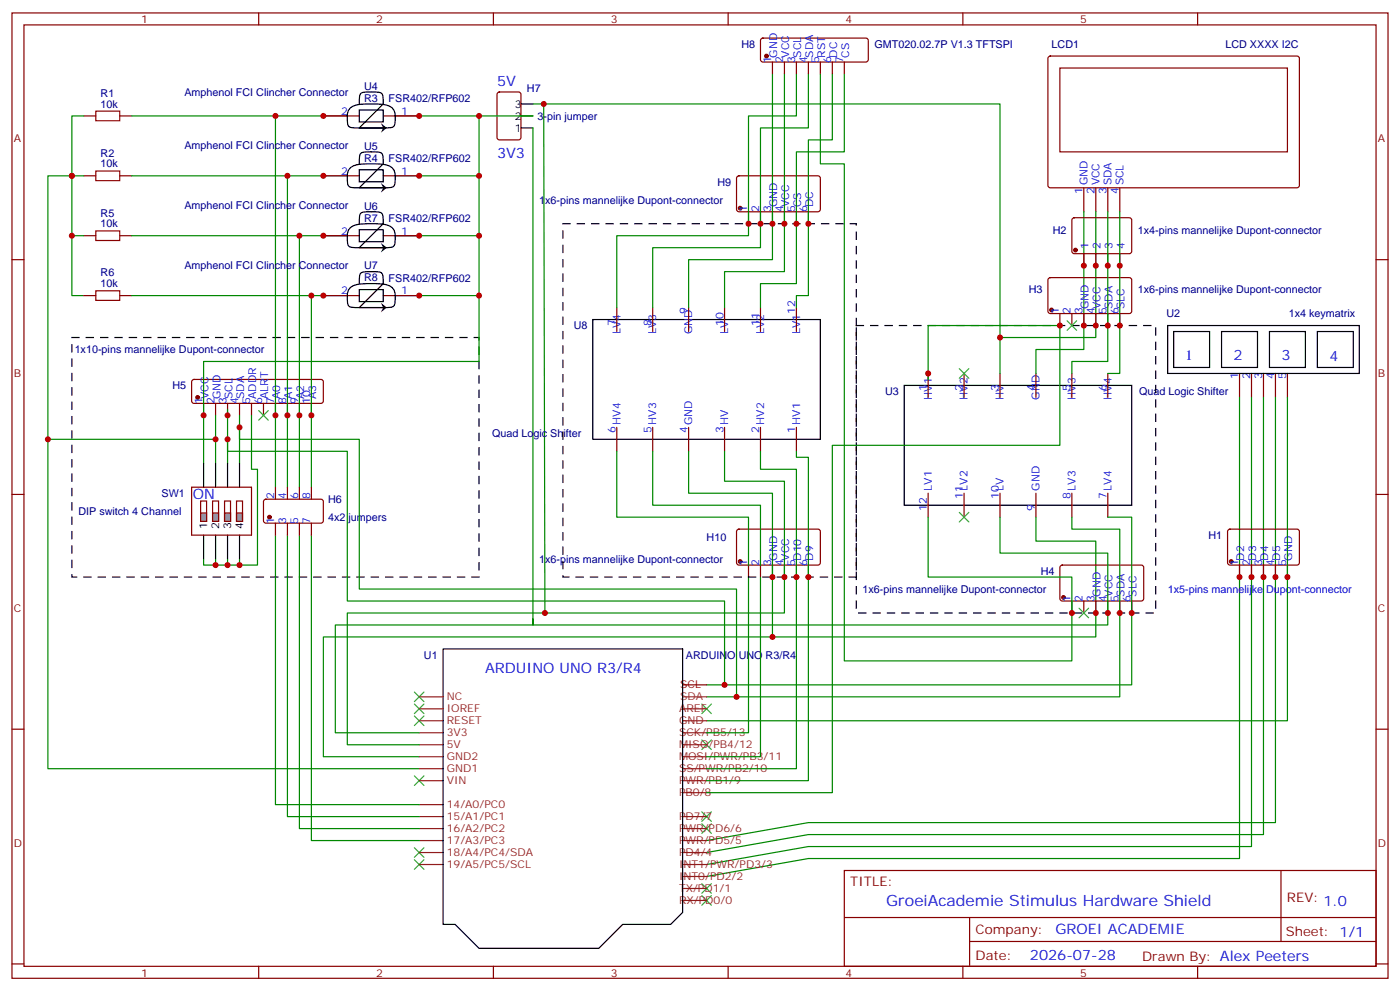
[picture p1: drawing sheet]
<svg xmlns="http://www.w3.org/2000/svg" width="412mm" height="292mm" viewBox="0 0 412 292" stroke-linecap="round" stroke-linejoin="round" font-family="sans-serif">
<g fill="none" stroke="#870000" stroke-width=".35">
<path d="M3.5 3.8h405.4v284.3h-405.4zM7.1 7.3h398.2v277.3h-398.2zM76.2 3.8v3.5M145.3 3.8v3.5M214.5 3.8v3.5M283.6 3.8v3.5M308.9 16.7l.5-.2 72.9 .1 .5 .6-.1 37.7-.6 .4-73-.1-.4-.6v-37.4zM352.8 3.8v3.5M24.7 34.1h3.5M35.3 34.1h3.5M95.2 34.1h10.6M112.9 34.1h10.6"/>
<path d="M312.2 20h67v24.7h-67zM24.7 51.8h3.5M35.3 51.8h3.5M95.2 51.8h10.6M112.9 51.8h10.6M319.3 55.3v7.1M322.8 55.3v7.1M326.3 55.3v7.1M329.8 55.3v7.1M3.5 76.5h3.6M24.7 69.4h3.5M35.3 69.4h3.5"/>
<path d="M95.2 69.4h10.6M112.9 69.4h10.6M316 64.3l.4-.2 16.5 .1 .5 .6-.1 9.5-.6 .4h-16.5l-.5-.7v-9.2zM319.3 74.7v3.5M322.8 74.7v3.5M326.3 74.7v3.5M329.8 74.7v3.5M405.3 76.5h3.6M24.7 87.1h3.5M35.3 87.1h3.5M95.2 87.1h10.6M112.9 87.1h10.6"/>
<path d="M308.9 82l.5-.2h23.5l.5 .7-.1 9.4-.6 .5-23.6-.1-.4-.6v-9.2zM312.2 92.4v3.5M315.7 92.4v3.5M319.3 92.4v3.5M322.8 92.4v3.5M326.3 92.4v3.5M329.8 92.4v3.5M56.7 112l.4-.2h37.4l.5 .2 .2 .5v5.6l-.2 .5-.5 .2h-37.4l-.4-.2-.3-.5v-5.6zM60 118.8v3.5M63.5 118.8v3.5M67 118.8v3.5M70.6 118.8v3.5"/>
<path d="M74.1 118.8v3.5M77.6 118.8v3.5M81.1 118.8v3.5M84.7 118.8v3.5M88.2 118.8v3.5M91.7 118.8v3.5M273.4 110v7.1M284 110v7.1M294.6 110v7.1M305.2 110v7.1M315.7 110v7.1M326.3 110v7.1"/>
<path d="M365.1 110v7.1M368.7 110v7.1M372.2 110v7.1M375.7 110v7.1M379.2 110v7.1M3.5 145.6h3.6M56.4 143.5h17.7v14.1h-17.7zM62.6 147.6h1.8v6h-1.8zM273.4 145.3v7M284 145.3v7M294.6 145.3v7M305.2 145.3v7"/>
<path d="M315.7 145.3v7M326.3 145.3v7M361.8 156.1l.5-.2h20l.5 .7-.1 9.4-.6 .4h-20.1l-.4-.7v-9.1zM405.3 145.6h3.6M312.4 166.6l.5-.2 23.6 .1 .4 .6-.1 9.5-.6 .4h-23.6l-.4-.7v-9.2zM315.7 177v3.6M319.3 177v3.6M322.8 177v3.6M326.3 177v3.6M329.8 177v3.6M333.4 177v3.6M365.1 166.4v3.6"/>
<path d="M368.7 166.4v3.6M372.2 166.4v3.6M375.7 166.4v3.6M379.2 166.4v3.6M3.5 214.8h3.6M405.3 214.8h3.6M248.7 256.4h156.6v28.2h-156.6zM377.3 256.4v20.9M248.7 270.2h156.5M285.6 277.3h119.6M285.6 270.2v14.2M3.5 283.9h3.6"/>
<path d="M76.2 284.6v3.5M145.3 284.6v3.5M214.5 284.6v3.5M283.6 284.6v3.5M352.8 284.6v3.5M405.3 283.9h3.6"/>
</g>
<path d="M28.2 32.7h7.1v2.9h-7.1zM28.2 50.4h7.1v2.8h-7.1zM28.2 68h7.1v2.8h-7.1zM28.2 85.7h7.1v2.8h-7.1z" fill="none" stroke="#a10000" stroke-width=".35"/>
<g fill="none" stroke="#000" stroke-width=".35">
<path d="M103.2 31.8a8.8 8.8 0 0 1 6.2-1.2l3 .1a3.6 3.6 0 0 1 4 4.6 1.85 1.85 0 0 1-.4 1.9 1.85 1.85 0 0 1-1.9 .5h-8.3a4.9 4.9 0 0 1-3.1-.5 6.1 6.1 0 0 1 .5-5.4zM105.8 32.4h7.1v3.5h-7.1zM105.8 30.6a4.9 4.9 0 0 1 .5-3.1 11 11 0 0 1 6.1 0 4.9 4.9 0 0 1 .5 3.1l-7.1 7.1h7.1M103.2 49.5a8.8 8.8 0 0 1 6.2-1.2l3 .1a3.6 3.6 0 0 1 4 4.6 1.85 1.85 0 0 1-.4 1.9 1.85 1.85 0 0 1-1.9 .4h-8.3a4.9 4.9 0 0 1-3.1-.4 6.1 6.1 0 0 1 .5-5.4zM105.8 50h7.1v3.6h-7.1zM105.8 48.3a4.9 4.9 0 0 1 .5-3.1 11 11 0 0 1 6.1 0 4.9 4.9 0 0 1 .5 3.1l-7.1 7h7.1M103.2 67.1a8.8 8.8 0 0 1 6.2-1.2l3 .1a3.6 3.6 0 0 1 4 4.6 1.85 1.85 0 0 1-.4 1.9 1.85 1.85 0 0 1-1.9 .4l-8.3 .1a4.9 4.9 0 0 1-3.1-.5 6.1 6.1 0 0 1 .5-5.4zM105.8 67.7h7.1v3.5h-7.1zM105.8 65.9a4.9 4.9 0 0 1 .5-3.1 11 11 0 0 1 6.1 0 4.9 4.9 0 0 1 .5 3.1l-7.1 7.1h7.1M103.2 84.7a8.8 8.8 0 0 1 6.2-1.2l3 .1a3.6 3.6 0 0 1 4 4.6 1.85 1.85 0 0 1-.4 2 1.85 1.85 0 0 1-1.9 .4h-8.3a4.9 4.9 0 0 1-3.1-.4 6.1 6.1 0 0 1 .5-5.5zM105.8 85.3h7.1v3.5h-7.1zM105.8 83.5a4.9 4.9 0 0 1 .5-3 11 11 0 0 1 6.1 0 4.9 4.9 0 0 1 .5 3l-7.1 7.1h7.1"/>
<path d="M344 95.9h56.4v14.1h-56.4zM345.7 97.6h10.6v10.6h-10.6zM359.8 97.6h10.6v10.6h-10.6zM373.9 97.6h10.6v10.6h-10.6zM388.1 97.6h10.5v10.6h-10.5zM266.3 113.5h67.1v35.3h-67.1zM60 136.5v7M63.5 136.5v7M67 136.5v7M70.6 136.5v7M60 157.6v7.1M63.5 157.6v7.1"/>
<path d="M67 157.6v7.1M70.6 157.6v7.1M130.5 191.1h70.6v77.6l-3.5 3.6h-14.2l-7 7h-35.3l-7-7h-3.6z"/>
</g>
<path d="M112.2 36.3l1.7 1.4-1.7 1.4 .7-1.4zM112.2 53.9l1.7 1.4-1.7 1.4 .7-1.4zM112.2 71.5l1.7 1.5-1.7 1.4 .7-1.4zM112.2 89.2l1.7 1.4-1.7 1.4 .7-1.4z" fill="#000"/>
<g fill="none" stroke="#008700" stroke-width=".35">
<path d="M24.7 34.1h-3.5v53h3.5M38.8 34.1h63.5M81.1 34.1v109.4M116.4 34.1h24.7v17.7h-24.7M157 30.6h137.6v79.4M24.7 51.8h-10.6v174.6h109.4M38.8 51.8h63.5M84.7 51.8v91.7M141.1 51.8v17.6M21.2 69.4h3.5M38.8 69.4h63.5M88.2 69.4v74.1"/>
<path d="M116.4 69.4h24.7v17.7h-24.7M319.3 62.4v40.5h-14.1v7.1M322.8 62.4v37h-28.2M38.8 87.1h63.5M91.7 87.1v56.4M141.1 87.1v19.4h-81.1v30M365.1 117.1v135.8h-127l-30 5.3M368.7 117.1v132.2h-130.6l-30 5.3M372.2 117.1v128.7h-134.1l-30 5.3M375.7 117.1v125.2h-137.6l-30 5.3M379.2 117.1v95.2h-171.1M63.5 122.3v7.1h-49.4"/>
<path d="M63.5 129.4v7.1M67 120.6v15.9M70.6 122.3v14.2M74.1 122.3v15.9h1.7v28.2h-15.8v-1.7M305.2 152.3v7.1h17.6v28.2h-227.6v35.3h28.3M315.7 152.3v3.6h14.1v49.3h-121.7M326.3 152.3h7.1v49.4h-125.3"/>
</g>
<path d="M21.2 99.4h119.9v70.6h-119.9zM252.2 95.9h88.2v84.7h-88.2z" fill="none" stroke="#000" stroke-width=".35" stroke-dasharray="2.1 2.1"/>
<g fill="#870000" stroke="#870000" stroke-width=".35">
<circle cx="362.7" cy="165.4" r=".53"/>
<circle cx="316.8" cy="73.7" r=".53"/>
<circle cx="309.7" cy="91.3" r=".53"/>
<circle cx="313.3" cy="176" r=".53"/>
<circle cx="58.2" cy="117.1" r=".53"/>
</g>
<g fill="none" stroke="#3c3" stroke-width=".35">
<path d="M314.3 94.5l2.8 2.8M317.1 94.5l-2.8 2.8M282.6 108.6l2.8 2.8M285.4 108.6l-2.8 2.8M76.2 120.9l2.8 2.9M79 120.9l-2.8 2.9M282.6 150.9l2.8 2.8M285.4 150.9l-2.8 2.8M317.9 179.1l2.8 2.9M320.7 179.1l-2.8 2.9M122.1 203.8l2.8 2.9M122.1 207.4l2.8 2.8"/>
<path d="M122.1 210.9l2.8 2.8M124.9 203.8l-2.8 2.9M124.9 207.4l-2.8 2.8M124.9 210.9l-2.8 2.8M206.7 207.4l2.8 2.8M206.7 217.9l2.8 2.9M209.5 207.4l-2.8 2.8M209.5 217.9l-2.8 2.9M122.1 228.5l2.8 2.9M124.9 228.5l-2.8 2.9M206.7 239.1l2.8 2.8M209.5 239.1l-2.8 2.8"/>
<path d="M122.1 249.7l2.8 2.8M122.1 253.2l2.8 2.8M124.9 249.7l-2.8 2.8M124.9 253.2l-2.8 2.8M206.7 242.6l2.8 2.9M209.5 242.6l-2.8 2.9M206.7 260.3l2.8 2.8M206.7 263.8l2.8 2.8M209.5 260.3l-2.8 2.8M209.5 263.8l-2.8 2.8"/>
</g>
<g fill="none" stroke="#8c2424" stroke-width=".35">
<path d="M123.5 219.4h7M123.5 215.8h7M123.5 212.3h7M123.5 208.8h7M123.5 205.2h7M201.1 219.4h7M201.1 215.8h7M201.1 212.3h7M201.1 208.8h7M123.5 229.9h7M123.5 226.4h7M123.5 222.9h7"/>
<path d="M123.5 237h7M201.1 233.5h7M201.1 229.9h7M201.1 226.4h7M201.1 222.9h7M123.5 254.6h7M123.5 251.1h7M123.5 247.6h7M123.5 244.1h7M123.5 240.5h7M201.1 258.2h7M201.1 254.6h7"/>
<path d="M201.1 251.1h7M201.1 247.6h7M201.1 244.1h7M201.1 240.5h7M201.1 265.2h7M201.1 261.7h7"/>
</g>
<path d="M201.1 205.2h7" fill="none" stroke="#933" stroke-width=".35"/>
<path d="M201.1 201.7h7" fill="none" stroke="#900" stroke-width=".35"/>
<path d="M62.6 151.1h1.8v2.5h-1.8z" fill="#999" stroke="#870000" stroke-width=".35"/>
<path d="M66.1 147.6h1.8v6h-1.8z" fill="none" stroke="#870000" stroke-width=".35"/>
<path d="M66.1 151.1h1.8v2.5h-1.8z" fill="#999" stroke="#870000" stroke-width=".35"/>
<path d="M69.7 147.6h1.7v6h-1.7z" fill="none" stroke="#870000" stroke-width=".35"/>
<path d="M69.7 151.1h1.7v2.5h-1.7z" fill="#999" stroke="#870000" stroke-width=".35"/>
<path d="M59.1 147.6h1.8v6h-1.8z" fill="none" stroke="#870000" stroke-width=".35"/>
<path d="M59.1 151.1h1.8v2.5h-1.8z" fill="#999" stroke="#870000" stroke-width=".35"/>
<g fill="none" stroke="#008700" stroke-width=".35">
<path d="M141.1 34.1h15.9M157 37.7v146.4v-1.8M160.2 30.6l.3 150h-58.2v38.8h21.2M227.5 21.8v54.7h-24.7v14.1M231.1 21.8v58.2h-17.7v10.6M234.6 21.8v12.3h-14.1v35.3h-38.8v21.2M238.1 21.8v15.9h-14.1v35.3h-31.7v17.6M241.7 21.8v26.5h7v146.4h67v-24.7h-42.3v-17.7M245.2 21.8v19.4h-7.1v45.9h-3.5v3.5M248.7 21.8v22.9h-14.1v38.8h-10.6v7.1M326.3 62.4v44.1h-10.6v3.5M329.8 62.4v47.6h-3.5"/>
<path d="M273.4 111.8v-15.9h38.8v35.3h-67v102.3h-37.1M67 129.4v3.5h35.3v44.1h111.1v24.7M70.6 125.9v3.5h35.2v44.1h111.2v31.7M181.7 132.9v19.4h38.8v14.1M192.3 132.9v15.9h31.7v17.6M202.8 132.9v12.4h24.7v42.3M213.4 132.9v8.8h17.7v38.9h-70.6M224 132.9v5.3h10.6v88.2h-26.5M234.6 132.9v1.8h3.5v95.2h-30M81.1 157.6v79.4h42.4M84.7 157.6v82.9h38.8M88.2 157.6v86.5h35.3"/>
<path d="M91.7 157.6v90h31.8M294.6 152.3v10.6h31.7v21.2h-227.5v31.7h24.7M63.5 164.7v1.7M67 164.7v1.7M70.6 164.7v1.7M220.5 170v45.8h-12.4M224 170v52.9h-15.9"/>
</g>
<g fill="none" stroke="#870000" stroke-width=".35">
<path d="M224.2 11.4l.5-.2h30.4l.5 .2 .2 .5v5.7l-.3 .5-.4 .2h-30.4l-.5-.3-.2-.4v-5.7zM227.5 18.3v3.5M231.1 18.3v3.5M234.6 18.3v3.5M238.1 18.3v3.5M241.7 18.3v3.5M245.2 18.3v3.5M248.7 18.3v3.5M146.6 27.3l.5-.2h5.7l.6 .4 .1 13-.5 .6-5.9 .1-.6-.5-.1-12.9zM217.2 52l.5-.2h23.5l.5 .7-.1 9.4-.7 .5-23.5-.1-.4-.6v-9.2zM220.5 62.4v3.5M224 62.4v3.5"/>
<path d="M227.5 62.4v3.5M231.1 62.4v3.5M234.6 62.4v3.5M238.1 62.4v3.5M181.7 90.6v7M192.3 90.6v7M202.8 90.6v7M213.4 90.6v7M224 90.6v7M234.6 90.6v7M181.7 125.9v7M192.3 125.9v7"/>
<path d="M202.8 125.9v7M213.4 125.9v7M224 125.9v7M234.6 125.9v7M77.8 147.2l.5-.2 16.5 .1 .4 .6v6l-.7 .4-16.5-.1-.4-.6v-5.7zM81.1 143.5v3.5M81.1 154.1v3.5M84.7 143.5v3.5M84.7 154.1v3.5M88.2 143.5v3.5M88.2 154.1v3.5M91.7 143.5v3.5"/>
<path d="M91.7 154.1v3.5M217.2 156.1l.5-.2h23.5l.5 .7-.1 9.4-.7 .4h-23.5l-.4-.7v-9.1zM220.5 166.4v3.6M224 166.4v3.6M227.5 166.4v3.6M231.1 166.4v3.6M234.6 166.4v3.6M238.1 166.4v3.6"/>
</g>
<g fill="#870000" stroke="#870000" stroke-width=".35">
<circle cx="79.4" cy="152.3" r=".53"/>
<circle cx="218" cy="61.3" r=".53"/>
<circle cx="218" cy="165.4" r=".53"/>
<circle cx="225.8" cy="16.5" r=".53"/>
</g>
<path d="M153.5 30.6h3.5M153.5 37.7h3.5M153.5 34.1h3.5M174.6 94.1h67.1v35.3h-67.1z" fill="none" stroke="#000" stroke-width=".35"/>
<path d="M165.8 65.9h86.4v104.1h-86.4z" fill="none" stroke="#000" stroke-width=".35" stroke-dasharray="2.1 2.1"/>
<g fill="#c00">
<circle cx="379.2" cy="170" r=".88"/>
<circle cx="375.7" cy="170" r=".88"/>
<circle cx="372.2" cy="170" r=".88"/>
<circle cx="368.7" cy="170" r=".88"/>
<circle cx="365.1" cy="170" r=".88"/>
<circle cx="21.2" cy="51.8" r=".88"/>
<circle cx="21.2" cy="69.4" r=".88"/>
<circle cx="88.2" cy="69.4" r=".88"/>
<circle cx="84.7" cy="51.8" r=".88"/>
<circle cx="81.1" cy="34.1" r=".88"/>
<circle cx="14.1" cy="129.4" r=".88"/>
<circle cx="63.5" cy="129.4" r=".88"/>
<circle cx="91.7" cy="87.1" r=".88"/>
<circle cx="319.3" cy="95.9" r=".88"/>
<circle cx="294.6" cy="99.4" r=".88"/>
<circle cx="70.6" cy="125.9" r=".88"/>
<circle cx="217" cy="205.2" r=".88"/>
<circle cx="67" cy="129.4" r=".88"/>
<circle cx="213.4" cy="201.7" r=".88"/>
<circle cx="63.5" cy="166.4" r=".88"/>
<circle cx="70.6" cy="166.4" r=".88"/>
<circle cx="67" cy="166.4" r=".88"/>
<circle cx="91.7" cy="122.3" r=".88"/>
<circle cx="88.2" cy="122.3" r=".88"/>
<circle cx="84.7" cy="122.3" r=".88"/>
<circle cx="81.1" cy="122.3" r=".88"/>
<circle cx="67" cy="122.3" r=".88"/>
<circle cx="60" cy="122.3" r=".88"/>
<circle cx="141.1" cy="87.1" r=".88"/>
<circle cx="141.1" cy="51.8" r=".88"/>
<circle cx="141.1" cy="69.4" r=".88"/>
<circle cx="160.2" cy="30.6" r=".88"/>
<circle cx="333.4" cy="180.6" r=".88"/>
<circle cx="329.8" cy="180.6" r=".88"/>
<circle cx="326.3" cy="180.6" r=".88"/>
<circle cx="322.8" cy="180.6" r=".88"/>
<circle cx="234.6" cy="170" r=".88"/>
<circle cx="238.1" cy="170" r=".88"/>
<circle cx="160.5" cy="180.6" r=".88"/>
<circle cx="231.1" cy="170" r=".88"/>
<circle cx="227.5" cy="187.6" r=".88"/>
<circle cx="227.5" cy="170" r=".88"/>
<circle cx="220.5" cy="65.9" r=".88"/>
<circle cx="224" cy="65.9" r=".88"/>
<circle cx="227.5" cy="65.9" r=".88"/>
<circle cx="231.1" cy="65.9" r=".88"/>
<circle cx="234.6" cy="65.9" r=".88"/>
<circle cx="238.1" cy="65.9" r=".88"/>
<circle cx="315.7" cy="180.6" r=".88"/>
<circle cx="312.2" cy="95.9" r=".88"/>
<circle cx="273.4" cy="110" r=".88"/>
<circle cx="326.3" cy="95.9" r=".88"/>
<circle cx="329.8" cy="95.9" r=".88"/>
<circle cx="319.3" cy="78.2" r=".88"/>
<circle cx="326.3" cy="78.2" r=".88"/>
<circle cx="329.8" cy="78.2" r=".88"/>
<circle cx="322.8" cy="78.2" r=".88"/>
<circle cx="322.8" cy="95.9" r=".88"/>
<circle cx="141.1" cy="34.1" r=".88"/>
<circle cx="123.5" cy="34.1" r=".88"/>
<circle cx="95.3" cy="34.1" r=".88"/>
<circle cx="123.5" cy="51.8" r=".88"/>
<circle cx="95.3" cy="51.8" r=".88"/>
<circle cx="123.5" cy="69.4" r=".88"/>
<circle cx="95.3" cy="69.4" r=".88"/>
<circle cx="123.5" cy="87.1" r=".88"/>
<circle cx="95.3" cy="87.1" r=".88"/>
</g>
<text font-size="4.6" fill="#00f" x="261.1" y="267">GroeiAcademie Stimulus Hardware Shield</text>
<g font-size="4.2" fill="#00f">
<text x="146.4" y="25.3">5V</text>
<text x="146.4" y="46.5">3V3</text>
<text x="349.2" y="106">1</text>
<text x="363.4" y="106">2</text>
<text x="377.5" y="106">3</text>
<text x="391.6" y="106.5">4</text>
<text x="56.8" y="147">ON</text>
<text x="142.9" y="198.2">ARDUINO UNO R3/R4</text>
<text x="389.8" y="267">1.0</text>
<text x="310.9" y="275.2">GROEI ACADEMIE</text>
<text x="303.4" y="282.9">2026-07-28</text>
</g>
<g font-size="3.9" fill="#800">
<text x="250.5" y="261">TITLE:</text>
<text x="379.1" y="265.7">REV:</text>
<text x="287.4" y="275.2">Company:</text>
<text x="378.7" y="275.8">Sheet: 1/1</text>
<text x="287.4" y="282.9">Date:</text>
<text x="336.4" y="282.9">Drawn By: Alex Peeters</text>
</g>
<g font-size="3.2" fill="#800">
<text x="41.6" y="6.8">1</text>
<text x="110.8" y="6.8">2</text>
<text x="179.9" y="6.8">3</text>
<text x="249.1" y="6.8">4</text>
<text x="318.2" y="6.8">5</text>
<text x="4.1" y="41.9">A</text>
<text x="405.9" y="41.9">A</text>
<text x="4.1" y="111.1">B</text>
<text x="405.9" y="111.1">B</text>
<text x="4.1" y="180.2">C</text>
<text x="405.9" y="180.2">C</text>
<text x="4.1" y="249.3">D</text>
<text x="405.9" y="249.3">D</text>
<text x="41.6" y="287.6">1</text>
<text x="110.8" y="287.6">2</text>
<text x="179.9" y="287.6">3</text>
<text x="249.1" y="287.6">4</text>
<text x="318.2" y="287.6">5</text>
</g>
<g font-size="3.2" fill="#000080">
<text x="218.4" y="14.1">H8</text>
<text x="257.6" y="14.1">GMT020.02.7P V1.3 TFTSPI</text>
<text x="309.8" y="14">LCD1</text>
<text x="361" y="14">LCD XXXX I2C</text>
<text x="29.6" y="28.5">R1</text>
<text x="54.3" y="28.2">Amphenol FCI Clincher Connector</text>
<text x="107.3" y="26.4">U4</text>
<text x="155.2" y="27.1">H7</text>
<text x="29.6" y="31.7">10k</text>
<text x="107.3" y="30">R3</text>
<text x="114.5" y="30">FSR402/RFP602</text>
<text x="158.3" y="35.3">3-pin jumper</text>
<text x="29.6" y="46.1">R2</text>
<text x="54.3" y="44">Amphenol FCI Clincher Connector</text>
<text x="107.3" y="44.1">U5</text>
<text x="107.3" y="47.6">R4</text>
<text x="114.5" y="47.6">FSR402/RFP602</text>
<text x="29.6" y="49.3">10k</text>
<text x="158.8" y="60">1x6-pins mannelijke Dupont-connector</text>
<text x="211.3" y="54.7">H9</text>
<text x="29.6" y="63.8">R5</text>
<text x="54.3" y="61.7">Amphenol FCI Clincher Connector</text>
<text x="107.3" y="61.7">U6</text>
<text x="107.3" y="65.3">R7</text>
<text x="114.5" y="65.3">FSR402/RFP602</text>
<text x="29.6" y="67">10k</text>
<text x="310.1" y="68.8">H2</text>
<text x="335.2" y="68.8">1x4-pins mannelijke Dupont-connector</text>
<text x="29.6" y="81.4">R6</text>
<text x="54.3" y="79.3">Amphenol FCI Clincher Connector</text>
<text x="107.3" y="82.9">R8</text>
<text x="107.3" y="79.4">U7</text>
<text x="114.5" y="82.9">FSR402/RFP602</text>
<text x="29.6" y="84.6">10k</text>
<text x="303" y="86.4">H3</text>
<text x="335.2" y="86.4">1x6-pins mannelijke Dupont-connector</text>
<text x="343.6" y="93.4">U2</text>
<text x="379.6" y="93.4">1x4 keymatrix</text>
<text x="169" y="96.9">U8</text>
<text x="22" y="104">1x10-pins mannelijke Dupont-connector</text>
<text x="50.8" y="114.7">H5</text>
<text x="260.7" y="116.4">U3</text>
<text x="335.5" y="116.4">Quad Logic Shifter</text>
<text x="145" y="128.7">Quad Logic Shifter</text>
<text x="47.6" y="146.4">SW1</text>
<text x="96.7" y="148.2">H6</text>
<text x="23.1" y="151.7">DIP switch 4 Channel</text>
<text x="96.6" y="153.4">4x2 jumpers</text>
<text x="208.1" y="159.4">H10</text>
<text x="356" y="158.7">H1</text>
<text x="158.8" y="165.8">1x6-pins mannelijke Dupont-connector</text>
<text x="306.6" y="169.4">H4</text>
<text x="254.1" y="174.6">1x6-pins mannelijke Dupont-connector</text>
<text x="124.9" y="194">U1</text>
<text x="202.1" y="194">ARDUINO UNO R3/R4</text>
</g>
<g font-size="3.2" fill="#00f">
<text x="229" y="17" transform="rotate(-90 229 17)">GND</text>
<text x="232.5" y="17" transform="rotate(-90 232.5 17)">VCC</text>
<text x="236" y="17" transform="rotate(-90 236 17)">SCL</text>
<text x="239.5" y="17" transform="rotate(-90 239.5 17)">SDA</text>
<text x="243.1" y="17" transform="rotate(-90 243.1 17)">RST</text>
<text x="246.6" y="17" transform="rotate(-90 246.6 17)">DC</text>
<text x="250.1" y="17" transform="rotate(-90 250.1 17)">CS</text>
<text x="227.2" y="18.5" transform="rotate(-90 227.2 18.5)">1</text>
<text x="230.7" y="18.5" transform="rotate(-90 230.7 18.5)">2</text>
<text x="234.2" y="18.5" transform="rotate(-90 234.2 18.5)">3</text>
<text x="237.8" y="18.5" transform="rotate(-90 237.8 18.5)">4</text>
<text x="241.3" y="18.5" transform="rotate(-90 241.3 18.5)">5</text>
<text x="244.8" y="18.5" transform="rotate(-90 244.8 18.5)">6</text>
<text x="248.4" y="18.5" transform="rotate(-90 248.4 18.5)">7</text>
<text x="100.5" y="33.8">2</text>
<text x="118.2" y="33.8">1</text>
<text x="100.5" y="51.4">2</text>
<text x="118.2" y="51.4">1</text>
<text x="318.9" y="57.1" transform="rotate(-90 318.9 57.1)">1</text>
<text x="320.3" y="54.6" transform="rotate(-90 320.3 54.6)">GND</text>
<text x="322.4" y="57.1" transform="rotate(-90 322.4 57.1)">2</text>
<text x="323.8" y="54.6" transform="rotate(-90 323.8 54.6)">VCC</text>
<text x="326" y="57.1" transform="rotate(-90 326 57.1)">3</text>
<text x="327.4" y="54.6" transform="rotate(-90 327.4 54.6)">SDA</text>
<text x="329.5" y="57.1" transform="rotate(-90 329.5 57.1)">4</text>
<text x="330.9" y="54.6" transform="rotate(-90 330.9 54.6)">SCL</text>
<text x="220.1" y="62.5" transform="rotate(-90 220.1 62.5)">1</text>
<text x="223.7" y="62.5" transform="rotate(-90 223.7 62.5)">2</text>
<text x="227.2" y="62.5" transform="rotate(-90 227.2 62.5)">3</text>
<text x="229" y="61.1" transform="rotate(-90 229 61.1)">GND</text>
<text x="230.7" y="62.5" transform="rotate(-90 230.7 62.5)">4</text>
<text x="232.5" y="61.1" transform="rotate(-90 232.5 61.1)">VCC</text>
<text x="234.2" y="62.5" transform="rotate(-90 234.2 62.5)">5</text>
<text x="236" y="61.1" transform="rotate(-90 236 61.1)">CS</text>
<text x="237.8" y="62.5" transform="rotate(-90 237.8 62.5)">6</text>
<text x="239.5" y="61.1" transform="rotate(-90 239.5 61.1)">DC</text>
<text x="100.5" y="69.1">2</text>
<text x="118.2" y="69.1">1</text>
<text x="320.7" y="73.4" transform="rotate(-90 320.7 73.4)">1</text>
<text x="324.2" y="73.4" transform="rotate(-90 324.2 73.4)">2</text>
<text x="327.7" y="73.4" transform="rotate(-90 327.7 73.4)">3</text>
<text x="331.3" y="73.4" transform="rotate(-90 331.3 73.4)">4</text>
<text x="100.5" y="86.7">2</text>
<text x="118.2" y="86.7">1</text>
<text x="181.3" y="95.9" transform="rotate(-90 181.3 95.9)">7</text>
<text x="191.9" y="95.9" transform="rotate(-90 191.9 95.9)">8</text>
<text x="202.5" y="92.4" transform="rotate(-90 202.5 92.4)">9</text>
<text x="213.1" y="95.9" transform="rotate(-90 213.1 95.9)">10</text>
<text x="223.7" y="95.9" transform="rotate(-90 223.7 95.9)">11</text>
<text x="234.2" y="92.4" transform="rotate(-90 234.2 92.4)">12</text>
<text x="311.9" y="92.5" transform="rotate(-90 311.9 92.5)">1</text>
<text x="315.4" y="92.5" transform="rotate(-90 315.4 92.5)">2</text>
<text x="318.9" y="92.5" transform="rotate(-90 318.9 92.5)">3</text>
<text x="320.7" y="91.1" transform="rotate(-90 320.7 91.1)">GND</text>
<text x="322.4" y="92.5" transform="rotate(-90 322.4 92.5)">4</text>
<text x="324.2" y="91.1" transform="rotate(-90 324.2 91.1)">VCC</text>
<text x="326" y="92.5" transform="rotate(-90 326 92.5)">5</text>
<text x="327.7" y="91.1" transform="rotate(-90 327.7 91.1)">SDA</text>
<text x="329.5" y="92.5" transform="rotate(-90 329.5 92.5)">6</text>
<text x="331.3" y="91.1" transform="rotate(-90 331.3 91.1)">SLC</text>
<text x="182.7" y="98.4" transform="rotate(-90 182.7 98.4)">LV4</text>
<text x="193.3" y="98.4" transform="rotate(-90 193.3 98.4)">LV3</text>
<text x="203.9" y="98.4" transform="rotate(-90 203.9 98.4)">GND</text>
<text x="214.5" y="98.4" transform="rotate(-90 214.5 98.4)">LV</text>
<text x="225.1" y="98.4" transform="rotate(-90 225.1 98.4)">LV2</text>
<text x="235.7" y="98.4" transform="rotate(-90 235.7 98.4)">LV1</text>
<text x="364.8" y="111.8" transform="rotate(-90 364.8 111.8)">1</text>
<text x="368.3" y="111.8" transform="rotate(-90 368.3 111.8)">2</text>
<text x="371.8" y="111.8" transform="rotate(-90 371.8 111.8)">3</text>
<text x="375.4" y="111.8" transform="rotate(-90 375.4 111.8)">4</text>
<text x="378.9" y="111.8" transform="rotate(-90 378.9 111.8)">5</text>
<text x="59.6" y="119" transform="rotate(-90 59.6 119)">1</text>
<text x="61.4" y="117.5" transform="rotate(-90 61.4 117.5)">VCC</text>
<text x="63.1" y="119" transform="rotate(-90 63.1 119)">2</text>
<text x="64.9" y="117.5" transform="rotate(-90 64.9 117.5)">GND</text>
<text x="66.7" y="119" transform="rotate(-90 66.7 119)">3</text>
<text x="68.4" y="117.5" transform="rotate(-90 68.4 117.5)">SCL</text>
<text x="70.2" y="119" transform="rotate(-90 70.2 119)">4</text>
<text x="72" y="117.5" transform="rotate(-90 72 117.5)">SDA</text>
<text x="73.7" y="119" transform="rotate(-90 73.7 119)">5</text>
<text x="75.5" y="117.5" transform="rotate(-90 75.5 117.5)">ADDR</text>
<text x="77.3" y="119" transform="rotate(-90 77.3 119)">6</text>
<text x="79" y="117.5" transform="rotate(-90 79 117.5)">ALRT</text>
<text x="80.8" y="119" transform="rotate(-90 80.8 119)">7</text>
<text x="82.5" y="117.5" transform="rotate(-90 82.5 117.5)">A0</text>
<text x="84.3" y="119" transform="rotate(-90 84.3 119)">8</text>
<text x="86.1" y="117.5" transform="rotate(-90 86.1 117.5)">A1</text>
<text x="87.8" y="119" transform="rotate(-90 87.8 119)">9</text>
<text x="89.6" y="117.5" transform="rotate(-90 89.6 117.5)">A2</text>
<text x="91.4" y="119" transform="rotate(-90 91.4 119)">10</text>
<text x="93.1" y="117.5" transform="rotate(-90 93.1 117.5)">A3</text>
<text x="273" y="115.3" transform="rotate(-90 273 115.3)">1</text>
<text x="274.5" y="117.8" transform="rotate(-90 274.5 117.8)">HV1</text>
<text x="283.6" y="115.3" transform="rotate(-90 283.6 115.3)">2</text>
<text x="285" y="117.8" transform="rotate(-90 285 117.8)">HV2</text>
<text x="294.2" y="115.3" transform="rotate(-90 294.2 115.3)">3</text>
<text x="295.6" y="117.8" transform="rotate(-90 295.6 117.8)">HV</text>
<text x="304.8" y="115.3" transform="rotate(-90 304.8 115.3)">4</text>
<text x="306.2" y="117.8" transform="rotate(-90 306.2 117.8)">GND</text>
<text x="315.4" y="115.3" transform="rotate(-90 315.4 115.3)">5</text>
<text x="316.8" y="117.8" transform="rotate(-90 316.8 117.8)">HV3</text>
<text x="326" y="115.3" transform="rotate(-90 326 115.3)">6</text>
<text x="327.4" y="117.8" transform="rotate(-90 327.4 117.8)">HV4</text>
<text x="182.7" y="125.2" transform="rotate(-90 182.7 125.2)">HV4</text>
<text x="193.3" y="125.2" transform="rotate(-90 193.3 125.2)">HV3</text>
<text x="203.9" y="125.2" transform="rotate(-90 203.9 125.2)">GND</text>
<text x="214.5" y="125.2" transform="rotate(-90 214.5 125.2)">HV</text>
<text x="225.1" y="125.2" transform="rotate(-90 225.1 125.2)">HV2</text>
<text x="235.7" y="125.2" transform="rotate(-90 235.7 125.2)">HV1</text>
<text x="181.3" y="127.6" transform="rotate(-90 181.3 127.6)">6</text>
<text x="191.9" y="127.6" transform="rotate(-90 191.9 127.6)">5</text>
<text x="202.5" y="127.6" transform="rotate(-90 202.5 127.6)">4</text>
<text x="213.1" y="127.6" transform="rotate(-90 213.1 127.6)">3</text>
<text x="223.7" y="127.6" transform="rotate(-90 223.7 127.6)">2</text>
<text x="234.2" y="127.6" transform="rotate(-90 234.2 127.6)">1</text>
<text x="80.8" y="146.9" transform="rotate(-90 80.8 146.9)">2</text>
<text x="84.3" y="146.9" transform="rotate(-90 84.3 146.9)">4</text>
<text x="87.8" y="146.9" transform="rotate(-90 87.8 146.9)">6</text>
<text x="91.4" y="146.9" transform="rotate(-90 91.4 146.9)">8</text>
<text x="274.5" y="144.6" transform="rotate(-90 274.5 144.6)">LV1</text>
<text x="283.6" y="147" transform="rotate(-90 283.6 147)">11</text>
<text x="285" y="144.6" transform="rotate(-90 285 144.6)">LV2</text>
<text x="294.2" y="147" transform="rotate(-90 294.2 147)">10</text>
<text x="295.6" y="144.6" transform="rotate(-90 295.6 144.6)">LV</text>
<text x="306.2" y="144.6" transform="rotate(-90 306.2 144.6)">GND</text>
<text x="315.4" y="147" transform="rotate(-90 315.4 147)">8</text>
<text x="316.8" y="144.6" transform="rotate(-90 316.8 144.6)">LV3</text>
<text x="326" y="147" transform="rotate(-90 326 147)">7</text>
<text x="327.4" y="144.6" transform="rotate(-90 327.4 144.6)">LV4</text>
<text x="80.8" y="154.3" transform="rotate(-90 80.8 154.3)">1</text>
<text x="84.3" y="154.3" transform="rotate(-90 84.3 154.3)">3</text>
<text x="87.8" y="154.3" transform="rotate(-90 87.8 154.3)">5</text>
<text x="91.4" y="154.3" transform="rotate(-90 91.4 154.3)">7</text>
<text x="273" y="150.6" transform="rotate(-90 273 150.6)">12</text>
<text x="304.8" y="150.6" transform="rotate(-90 304.8 150.6)">9</text>
<text x="220.1" y="166.6" transform="rotate(-90 220.1 166.6)">1</text>
<text x="223.7" y="166.6" transform="rotate(-90 223.7 166.6)">2</text>
<text x="227.2" y="166.6" transform="rotate(-90 227.2 166.6)">3</text>
<text x="229" y="165.1" transform="rotate(-90 229 165.1)">GND</text>
<text x="230.7" y="166.6" transform="rotate(-90 230.7 166.6)">4</text>
<text x="232.5" y="165.1" transform="rotate(-90 232.5 165.1)">VCC</text>
<text x="234.2" y="166.6" transform="rotate(-90 234.2 166.6)">5</text>
<text x="236" y="165.1" transform="rotate(-90 236 165.1)">D10</text>
<text x="237.8" y="166.6" transform="rotate(-90 237.8 166.6)">6</text>
<text x="239.5" y="165.1" transform="rotate(-90 239.5 165.1)">D9</text>
<text x="364.8" y="166.6" transform="rotate(-90 364.8 166.6)">1</text>
<text x="366.5" y="165.1" transform="rotate(-90 366.5 165.1)">D2</text>
<text x="368.3" y="166.6" transform="rotate(-90 368.3 166.6)">2</text>
<text x="370.1" y="165.1" transform="rotate(-90 370.1 165.1)">D3</text>
<text x="371.8" y="166.6" transform="rotate(-90 371.8 166.6)">3</text>
<text x="373.6" y="165.1" transform="rotate(-90 373.6 165.1)">D4</text>
<text x="375.4" y="166.6" transform="rotate(-90 375.4 166.6)">4</text>
<text x="377.1" y="165.1" transform="rotate(-90 377.1 165.1)">D5</text>
<text x="378.9" y="166.6" transform="rotate(-90 378.9 166.6)">5</text>
<text x="380.6" y="165.1" transform="rotate(-90 380.6 165.1)">GND</text>
<text x="315.4" y="177.2" transform="rotate(-90 315.4 177.2)">1</text>
<text x="318.9" y="177.2" transform="rotate(-90 318.9 177.2)">2</text>
<text x="322.4" y="177.2" transform="rotate(-90 322.4 177.2)">3</text>
<text x="324.2" y="175.7" transform="rotate(-90 324.2 175.7)">GND</text>
<text x="326" y="177.2" transform="rotate(-90 326 177.2)">4</text>
<text x="327.7" y="175.7" transform="rotate(-90 327.7 175.7)">VCC</text>
<text x="329.5" y="177.2" transform="rotate(-90 329.5 177.2)">5</text>
<text x="331.3" y="175.7" transform="rotate(-90 331.3 175.7)">SDA</text>
<text x="333" y="177.2" transform="rotate(-90 333 177.2)">6</text>
<text x="334.8" y="175.7" transform="rotate(-90 334.8 175.7)">SLC</text>
<text x="344" y="174.6">1x5-pins mannelijke Dupont-connector</text>
</g>
<g font-size="3.2">
<text x="151.7" y="31.7">3</text>
<text x="151.7" y="35.2">2</text>
<text x="151.7" y="38.7">1</text>
<text x="61" y="155.9" transform="rotate(-90 61 155.9)">1</text>
<text x="64.6" y="155.9" transform="rotate(-90 64.6 155.9)">2</text>
<text x="68.1" y="155.9" transform="rotate(-90 68.1 155.9)">3</text>
<text x="71.6" y="155.9" transform="rotate(-90 71.6 155.9)">4</text>
</g>
<text font-size="3.2" fill="#900" x="200.4" y="202.8">SCL</text>
<g font-size="3.2" fill="#8d2323">
<text x="131.6" y="209.8">IOREF</text>
<text x="131.6" y="206.3">NC</text>
<text x="200" y="209.8">AREF</text>
<text x="131.6" y="213.4">RESET</text>
<text x="200" y="213.4">GND</text>
<text x="131.6" y="220.4">5V</text>
<text x="131.6" y="216.9">3V3</text>
<text x="200" y="220.4">MISO/PB4/12</text>
<text x="200" y="216.9">SCK/PB5/13</text>
<text x="131.6" y="227.5">GND1</text>
<text x="131.6" y="223.9">GND2</text>
<text x="200" y="227.5">SS/PWR/PB2/10</text>
<text x="200" y="223.9">MOSI/PWR/PB3/11</text>
<text x="131.6" y="231">VIN</text>
<text x="200" y="231">PWR/PB1/9</text>
<text x="131.6" y="238.1">14/A0/PC0</text>
<text x="200" y="234.5">PB0/8</text>
<text x="131.6" y="245.1">16/A2/PC2</text>
<text x="131.6" y="241.6">15/A1/PC1</text>
<text x="200" y="245.1">PWR/PD6/6</text>
<text x="200" y="241.6">PD7/7</text>
<text x="131.6" y="248.6">17/A3/PC3</text>
<text x="200" y="248.6">PWR/PD5/5</text>
<text x="131.6" y="255.7">19/A5/PC5/SCL</text>
<text x="131.6" y="252.2">18/A4/PC4/SDA</text>
<text x="200" y="255.7">INT1/PWR/PD3/3</text>
<text x="200" y="252.2">PD4/4</text>
<text x="200" y="262.7">TX/PD1/1</text>
<text x="200" y="259.2">INT0/PD2/2</text>
<text x="200" y="266.3">RX/PD0/0</text>
</g>
<text font-size="3.2" fill="#933" x="200.4" y="206.3">SDA</text>
</svg>
